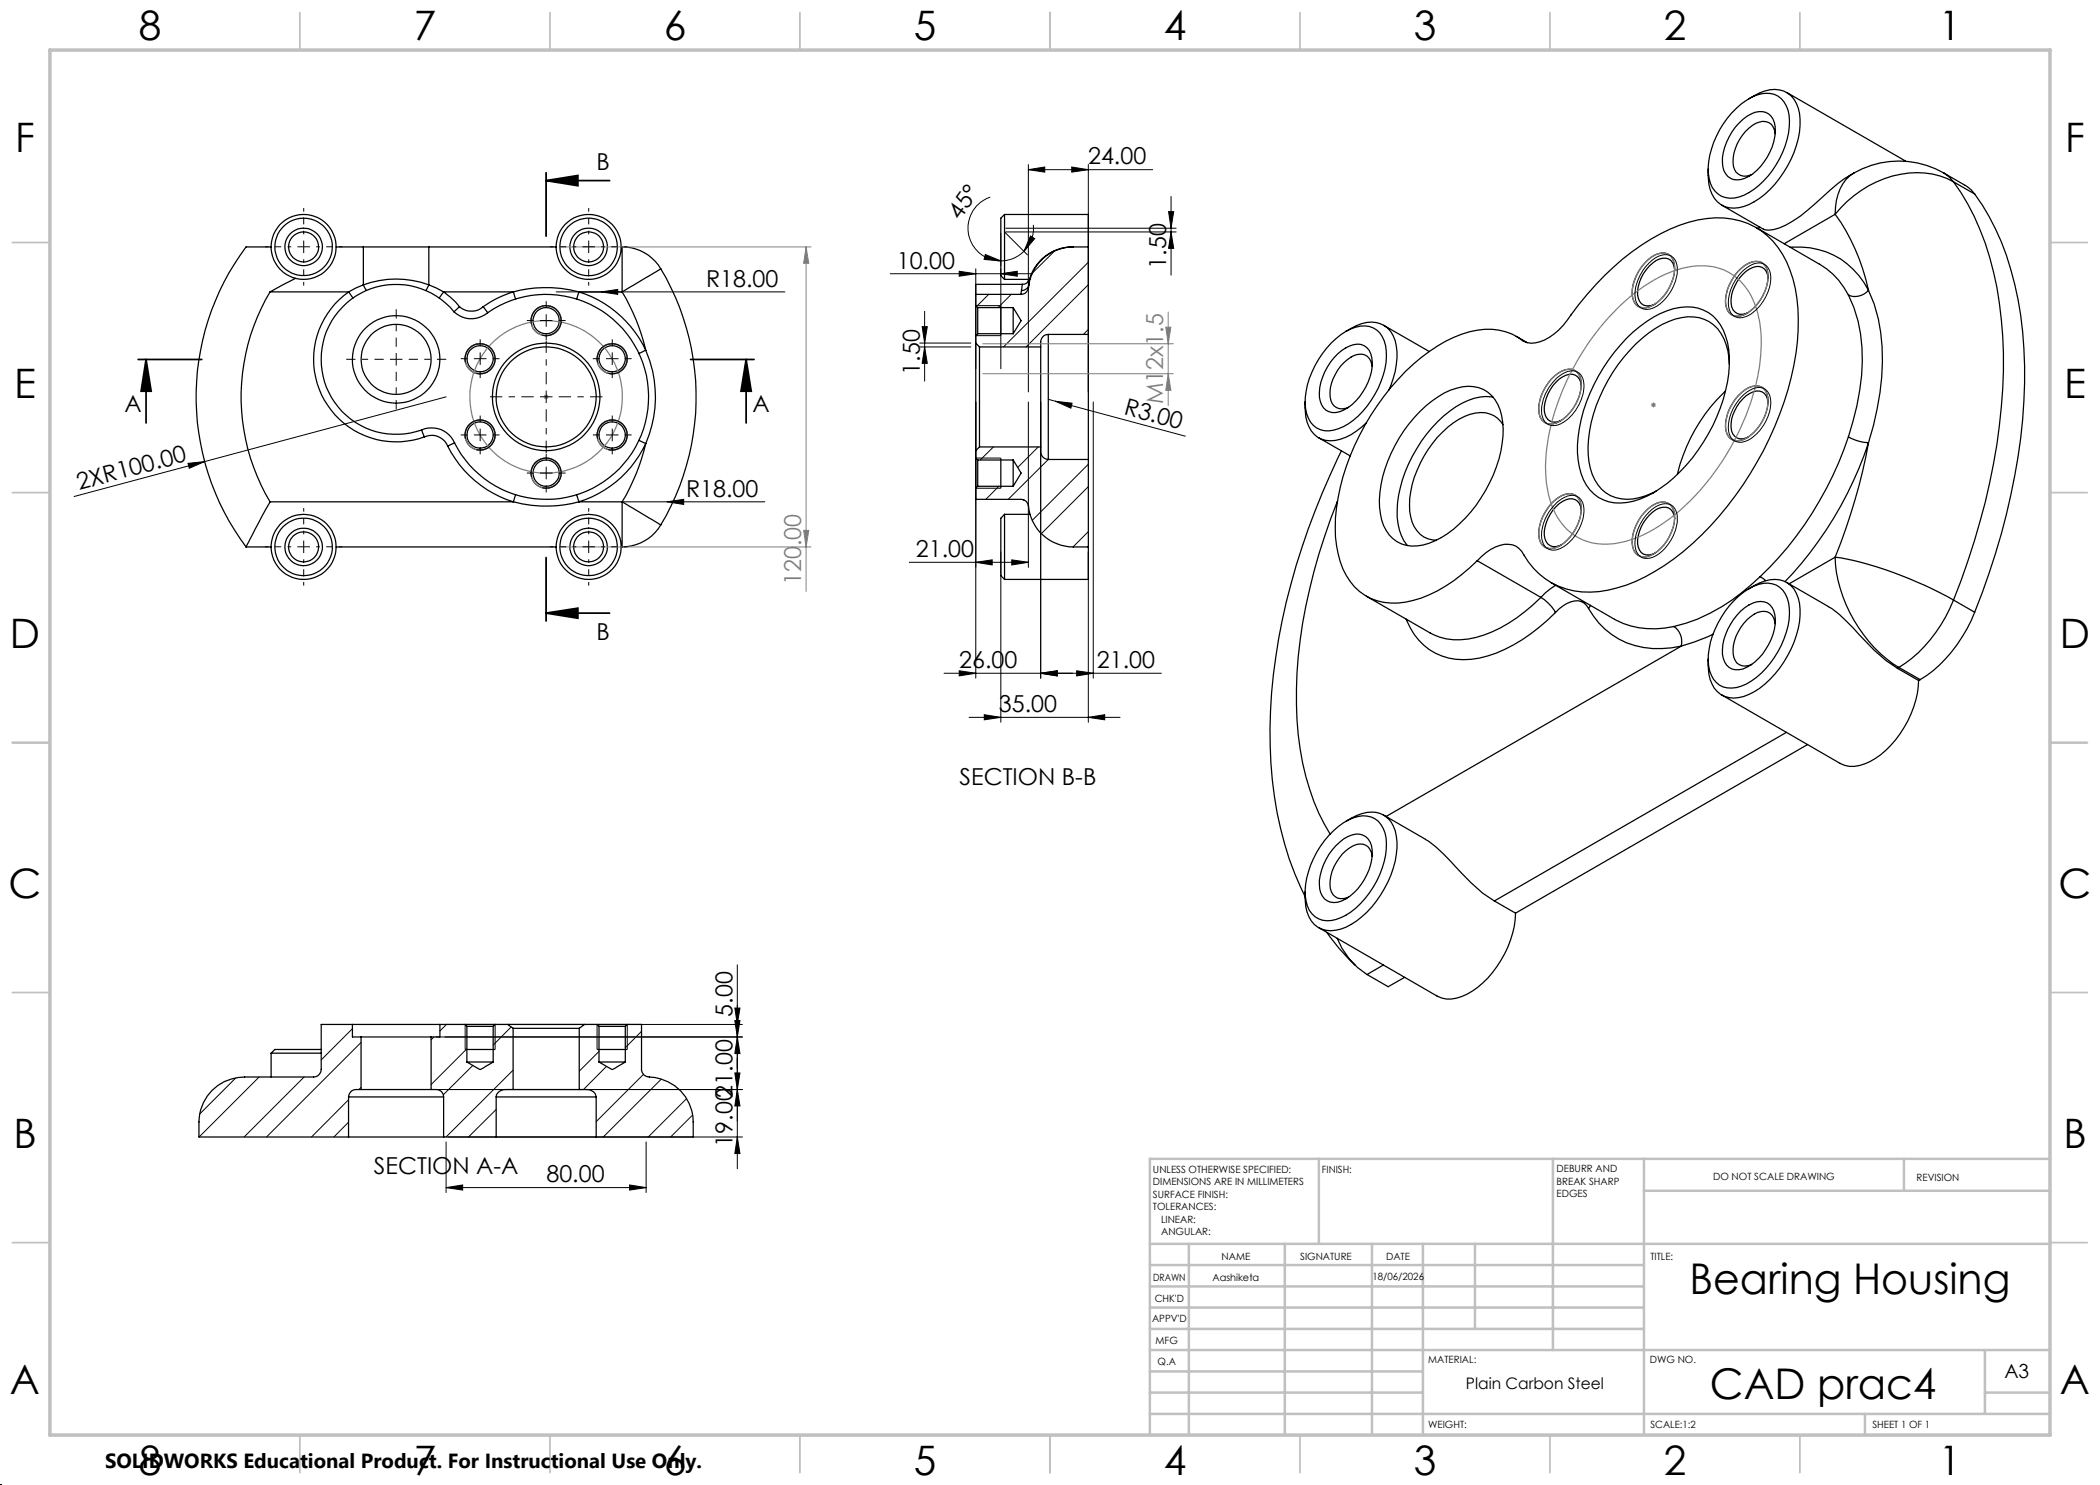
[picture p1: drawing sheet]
<svg xmlns="http://www.w3.org/2000/svg" width="420mm" height="297mm" viewBox="0 0 420 297" stroke-linecap="round" stroke-linejoin="round" font-family="sans-serif">
<g fill="none" stroke="#000" stroke-width=".25">
<path d="M349.8 19.8a8.5 8.5 0 0 1 6.1-1.8 5 5 0 0 1 4 4.7 18.9 18.9 0 0 1-4.9 14.2 12.1 12.1 0 0 1-8.3 4.7 5 5 0 0 1-4.9-4.8l-.2-3M357.3 18.5l23.8 13.7M346.4 22.6a11.2 11.2 0 0 1 6.8-3.9 4.5 4.5 0 0 1 4.6 4.4 17.4 17.4 0 0 1-9 15.9 4.6 4.6 0 0 1-6.7-2.3 13 13 0 0 1 1.2-9.5 18.6 18.6 0 0 1 3.1-4.6zM347.8 24.6a6.1 6.1 0 0 1 4.7-2.3 3 3 0 0 1 2.5 3.1 11.3 11.3 0 0 1-6 10.3 3.1 3.1 0 0 1-3.3-.3 3.1 3.1 0 0 1-1.2-2.9 11.7 11.7 0 0 1 3.3-7.9zM355 26.7a2.44 2.44 0 0 0-1.2-2.2 2.44 2.44 0 0 0-2.6 .2 9.1 9.1 0 0 0-4.5 8.5 2.43 2.43 0 0 0 3.6 1.7M370.8 34.6a18.1 18.1 0 0 1 18 0M370.8 34.6a34 34 0 0 0-7.6 6 20.2 20.2 0 0 1-8.6 5.3l-.9 .1-1-.2M370.8 34.6a9.1 9.1 0 0 0-3.8 8.3M388.8 34.6l4.6 2.7 .8 .7 .7 .8M388.8 34.6l1.2 .9 .7 .9M390.7 36.4a17 17 0 0 0-15.5 0 22.9 22.9 0 0 0-8.2 6.5M390.7 36.4a54.7 54.7 0 0 1 9.6 27.5 110.9 110.9 0 0 1-4.3 40.4 150.3 150.3 0 0 1-5.3 15.7"/>
<path d="M390.7 36.4l4.2 2.4M394.9 38.8a50.9 50.9 0 0 1 8.7 21.1 98.1 98.1 0 0 1-1.4 39.1 145.8 145.8 0 0 1-7.3 23.4M54 58.4a40.9 40.9 0 0 0 0 42M54 58.4h15.7M54.2 49.4h-4.9a49.8 49.8 0 0 0-.1 60M59.1 55.7l-5.1 2.7M67.2 49.4h5.5M69.7 58.4l.9 1.2M69.7 58.4a16.5 16.5 0 0 0-5.1 21.1 16.5 16.5 0 0 0 20.3 7.9M72.7 57a19 19 0 0 1 13.1 0M72.7 57l.6 1.1M72.7 57l-3 1.4"/>
<path d="M72.7 49.4h13.1M72.7 49.4v7.6M85.8 57l-.6 1.1M85.8 57l2.9 1.4M85.8 49.4v7.6M85.8 49.4h25.4M88.7 58.4l-.9 1.2M88.7 58.4l2.1 1.7 1.1 1.2M88.7 58.4h14M102.7 58.4l.4 1.4M102.7 58.4a25.5 25.5 0 0 1 13.1 0M102.7 58.4a20.6 20.6 0 0 0-6.1 2.9"/>
<path d="M115.8 58.4l-.5 1.4M115.8 58.4a22.1 22.1 0 0 1 13.4 11.7M115.8 58.4h8.6M124.2 49.4h.2M124.4 58.4a40.1 40.1 0 0 1 4.8 11.7M124.4 49.4v9M124.4 49.4a9 9 0 0 1 7.8 4.4M132.2 53.8l-7.8 4.6M132.2 53.8a49.9 49.9 0 0 1 0 51.2M195.2 58.9v2.2M195.2 58.9h9M200.9 42.9v13"/>
<path d="M200.9 42.9h16.8v6.5M200.9 42.9l-.7 .7v11.5l.7 .8M200.9 55.9h5M204.3 58.1l-.1 .8M204.5 56.9h-9.3v2M204.5 56.9l-.2 1.2M205.7 55.9v.4M205.8 56.9a1.34 1.34 0 0 1-1.5 1.2M205.9 55.8a1.36 1.36 0 0 1-1.4 1.1M205.9 55.8h.1M205.9 55.8l-.1 1M214.5 49.4a8.9 8.9 0 0 0-8.6 6.4"/>
<path d="M217.7 49.4a14.3 14.3 0 0 0-6.3 .6 9.1 9.1 0 0 0-5.8 7.8l-.6 .9-.8 .2M217.7 49.4v17.5M328.9 52.6a4.9 4.9 0 0 1 4.2-2 2.83 2.83 0 0 1 1.8 3.2 8.9 8.9 0 0 1-4.9 7.5 2.35 2.35 0 0 1-3.5-1.8 8.7 8.7 0 0 1 2.4-6.9zM334.9 54a2.23 2.23 0 0 0-1.2-2.2 2.23 2.23 0 0 0-2.5 .3 7.7 7.7 0 0 0-3.5 7.6 2.1 2.1 0 0 0 3.3 1.2M344.3 41l8.4 4.9M347.6 54.3a5 5 0 0 1 4.2-2 2.76 2.76 0 0 1 1.8 3.2 9.3 9.3 0 0 1-4.9 7.5 2.37 2.37 0 0 1-3.5-1.8 8.7 8.7 0 0 1 2.4-6.9zM351.2 45.5l12.7 7.3a14.5 14.5 0 0 1 5.8 6.2M352 45.4l-.5 .3M353.6 55.6a2.23 2.23 0 0 0-1.2-2.1 2.23 2.23 0 0 0-2.5 .3 7.8 7.8 0 0 0-3.6 7.5 2.13 2.13 0 0 0 3.3 1.2M358 49.5a15.6 15.6 0 0 1 15.7 8.6M367 42.9a40.4 40.4 0 0 1 6.7 15.2M367 42.9l-10.2 5.9"/>
<path d="M369.7 59a30.8 30.8 0 0 1 2.2 19.1l-.5 3.1-1.7 6.2M373.7 58.1a35.6 35.6 0 0 1 2.3 20.5l-1.3 6.5-1 3.4M373.7 58.1a3.4 3.4 0 0 1-4 .9M90.8 62.4a5 5 0 0 0 6.7 .1M90.8 62.4a15 15 0 0 0-26.1 5.5 15 15 0 0 0 19.6 18.1M91.9 61.3l-1.1 1.1M91.9 61.3a3.6 3.6 0 0 0 4.7 0M96.6 61.3l.9 1.2M97.5 62.5a20.5 20.5 0 0 1 29.1 6 20.5 20.5 0 0 1-7.3 28.7 20.5 20.5 0 0 1-28.4-8.6M129.2 70.1l-1.4 .6M129.2 70.1a23.4 23.4 0 0 1 0 18.6M195.2 68.6v21.5"/>
<path d="M195.2 61.1v6M195.2 67.1v1.5M195.2 68.6l.7 .8M195.2 61.1l.3 .4M195.5 61.5v5.2M195.5 66.7l-.3 .4M195.5 66.7h7.1M195.5 61.5h7.1M195.9 69.4v20M195.9 69.4h12.2M202.6 61.5v5.2M202.6 61.5l1.6 2.6-1.6 2.6"/>
<path d="M208.1 69.4v20M209.7 66.9a1.51 1.51 0 0 0-1.6 1.5v1M209.7 66.9v25M209.7 66.9h8M217.7 66.9v25M266.2 68.6a9.9 9.9 0 0 1 6.8-3.4 4.3 4.3 0 0 1 4.1 3.9 16.2 16.2 0 0 1-3.7 12.1 11.5 11.5 0 0 1-7.7 5 4.5 4.5 0 0 1-4.6-4.4 16.9 16.9 0 0 1 5.1-13.2zM267.5 70.8a5.7 5.7 0 0 1 4.7-1.9 3.3 3.3 0 0 1 2.3 3.5 11.5 11.5 0 0 1-5.8 9.6 3.1 3.1 0 0 1-3.2 .2 3.1 3.1 0 0 1-1.6-2.8 11.7 11.7 0 0 1 3.6-8.6zM269.2 66.3a8.5 8.5 0 0 1 6.1-1.8 5 5 0 0 1 4 4.7 15.9 15.9 0 0 1-1.5 8.8M274.4 73.3a2.41 2.41 0 0 0-3.5-2.3 8.9 8.9 0 0 0-4.9 8.3 2.43 2.43 0 0 0 3.7 2.2M276.7 65l9.2 5.3M281.1 74.3a30.1 30.1 0 0 1 12.8-7.9 11.9 11.9 0 0 1 10.8 1.8 5.3 5.3 0 0 0 5.1-.7 13.7 13.7 0 0 0 4.4-4.5 52.6 52.6 0 0 1 19.8-17.2 20.1 20.1 0 0 1 15.5-1.1 15.3 15.3 0 0 1 8.5 9.3 34.9 34.9 0 0 1 .8 19.1 66.9 66.9 0 0 1-24 38.7 31.5 31.5 0 0 1-15 6.5 14.8 14.8 0 0 1-15.5-8 3.7 3.7 0 0 0-4.3-1.2 9.6 9.6 0 0 0-4.5 3 29.5 29.5 0 0 1-12.9 8 11.1 11.1 0 0 1-13.4-5 22.1 22.1 0 0 1-1.9-13.5 49.1 49.1 0 0 1 13.8-27.3zM298.6 79.4a11.2 11.2 0 0 0-8.7 2.8 27.6 27.6 0 0 0-10.5 19.9 10.6 10.6 0 0 0 2 7"/>
<path d="M303.2 67.3l2.3 1.2M310.2 75.8a5 5 0 0 1 4.2-1.9 2.83 2.83 0 0 1 1.9 3.2 9.3 9.3 0 0 1-5 7.5 2.48 2.48 0 0 1-3.5-2.6 9 9 0 0 1 2.4-6.2zM316.3 77.2a2.23 2.23 0 0 0-1.3-2.2 2.23 2.23 0 0 0-2.4 .3 7.7 7.7 0 0 0-3.6 7.6 2.08 2.08 0 0 0 3.3 1.2M325.3 67.6a19.9 19.9 0 0 1 10.7-6.1 7.8 7.8 0 0 1 9.1 5.7 21.2 21.2 0 0 1-.4 12.6 34.2 34.2 0 0 1-14 18.8 12.5 12.5 0 0 1-9 1.8 8.4 8.4 0 0 1-5.8-7 24.9 24.9 0 0 1 2.1-14.8 36.9 36.9 0 0 1 7.3-11zM345.1 78.2a33.5 33.5 0 0 0-9.6 16.7M345.9 72.8a9.8 9.8 0 0 0-4.1-8.5 8.8 8.8 0 0 0-8.1 0 27.5 27.5 0 0 0-13 13.4 25.8 25.8 0 0 0-2.9 14.6 8.2 8.2 0 0 0 5.3 7.2 10.3 10.3 0 0 0 8.1-1.3M347.6 79.2a4.7 4.7 0 0 1 4.2-2 2.76 2.76 0 0 1 1.8 3.2 9.3 9.3 0 0 1-4.9 7.5 2.37 2.37 0 0 1-3.5-1.8 8.7 8.7 0 0 1 2.4-6.9zM84.3 86a4.9 4.9 0 0 1 6.6 2.6M84.3 86l.6 1.4M84.9 87.4a3.5 3.5 0 0 1 4.6 1.8M89.5 89.2a22 22 0 0 0 13.2 11.2M90.9 88.6l-1.4 .6"/>
<path d="M103.1 99l-.4 1.4M115.3 99l.5 1.4M127.8 88.1l1.4 .6M129.2 88.7a21.9 21.9 0 0 1-13.4 11.7M129.2 88.7a40.4 40.4 0 0 1-4.8 11.7M195.2 97.6v2.3h9a1.51 1.51 0 0 1 1.5 1.3 9 9 0 0 0 9 8.2h3M195.2 91.6v6M195.2 91.6l.3 .4M195.2 90.1v1.5M195.5 92v5.3M195.5 92h7.1M195.5 97.3l-.3 .3"/>
<path d="M195.5 97.3h7.1M195.9 89.4l-.7 .7M195.9 89.4h12.2M202.6 92v5.3M202.6 92l1.6 2.6-1.6 2.7M204.6 99.9l.2 .1M208.1 89.4a2.13 2.13 0 0 0 .7 2.2l.9 .3M209.7 91.9h8M217.7 91.9v17.5M261 80.4v1.2a6.3 6.3 0 0 0 3.3 6.2 7.4 7.4 0 0 0 7-1.6l2-1.6M263.7 87.6l6.4 3.6M268.3 90.2a134.6 134.6 0 0 0-14.2 51.9 78.2 78.2 0 0 0 4.8 32.6l2.1 4.6"/>
<path d="M284 82.3a17.1 17.1 0 0 1 8.5-4.9 6.6 6.6 0 0 1 7.8 5.7 21.2 21.2 0 0 1-2.4 13.5 24.8 24.8 0 0 1-10.9 11.6 7.5 7.5 0 0 1-8.4-.5 8.7 8.7 0 0 1-2.7-6.3 26.8 26.8 0 0 1 8.1-19.1zM300.6 84.9a5.4 5.4 0 0 0-6.6-2 17.7 17.7 0 0 0-9.2 8.3 18.1 18.1 0 0 0-2.6 12.2 5.2 5.2 0 0 0 5.1 4.7M353.6 80.5a2.23 2.23 0 0 0-1.2-2.1 2.23 2.23 0 0 0-2.5 .3 7.8 7.8 0 0 0-3.6 7.5 2.13 2.13 0 0 0 3.3 1.2M369.7 87.4a68.8 68.8 0 0 1-17.7 27.9M369.7 87.4a9.1 9.1 0 0 0 4 1.1M373.7 88.5a118.3 118.3 0 0 1-6.7 22.9M373.7 88.5a73.6 73.6 0 0 1-16.7 27.8M49.2 109.4h5M54 100.4l-4.8 9M54 100.4h48.7M67.2 109.4h44M102.7 100.4a25.5 25.5 0 0 0 13.1 0"/>
<path d="M115.8 100.4h8.6M124.2 109.4h.2M124.4 100.4l7.8 4.6M124.4 100.4v9M132.2 105a9.1 9.1 0 0 1-7.8 4.4M200.9 102.9v13M200.9 102.9l-.7 .7v11.5l.7 .8M200.9 102.9h5.1M205.7 101.1h.1M217.7 109.4v6.5h-16.8M267.5 100.3a109.7 109.7 0 0 0-8.2 37.5 54 54 0 0 0 5.6 27.1l1.1 1.9M273.3 119.2l12.7 7.4a12.7 12.7 0 0 0 10.8 .4 30.6 30.6 0 0 0 11.4-7.5"/>
<path d="M295.5 112.1l12.7 7.4M308.2 119.5a7.4 7.4 0 0 1 2.9 3M310.2 116.5l12.7 7.4a16.5 16.5 0 0 0 11.9 1.4M310.2 100.7a5 5 0 0 1 4.2-1.9 2.83 2.83 0 0 1 1.9 3.2 9.3 9.3 0 0 1-5 7.5 2.48 2.48 0 0 1-3.5-2.6 9 9 0 0 1 2.4-6.2zM311.1 117.1a11.3 11.3 0 0 0-2.9 2.4M316.3 102.1a2.23 2.23 0 0 0-1.3-2.2 2.23 2.23 0 0 0-2.4 .4 7.7 7.7 0 0 0-3.6 7.5 2.08 2.08 0 0 0 3.3 1.2M329.6 101.8a3.7 3.7 0 0 1 4-1.2 3.5 3.5 0 0 1 1.3 3.9 8.5 8.5 0 0 1-5.7 6.9 2.3 2.3 0 0 1-2.7-2.1 8.8 8.8 0 0 1 3.1-7.5zM334.9 103.8a2.23 2.23 0 0 0-1.2-2.2 2.23 2.23 0 0 0-2.5 .3 7.7 7.7 0 0 0-3.5 7.6 2.08 2.08 0 0 0 3.3 1.1M349.8 117.8a8.1 8.1 0 0 1 6.9-1.6 5.3 5.3 0 0 1 3.2 4.5 18.9 18.9 0 0 1-4.9 14.1 12 12 0 0 1-8.3 4.8 5.1 5.1 0 0 1-4.9-4.8l-.2-3M352 115.3a37 37 0 0 1-17.2 10M352 115.3l1.1 .8M357.3 116.5l8.4 4.8"/>
<path d="M367 111.4a73.3 73.3 0 0 1 23.7 8.6M367 111.4a28.2 28.2 0 0 0 12.8 22.1M367 111.4l-9.2 5.4M311.1 122.5a32 32 0 0 1-15.2 9.1 12.1 12.1 0 0 1-14.7-7.8M317.7 121.7a15.7 15.7 0 0 0 16.6 7.9l2-.4M317.7 121.7a2.66 2.66 0 0 0-3.5-1.3 7.6 7.6 0 0 0-3.1 2.1M318.1 121.1l-.4 .6M334.8 125.3a3.7 3.7 0 0 1 1.5 3.9M336.3 129.2l-59.1 34.1M342.7 126.8l-3.9 1.6-2.5 .8M346.9 120.1a10.1 10.1 0 0 1 6.7-3.5 4.4 4.4 0 0 1 4.1 3.9 16.1 16.1 0 0 1-3.7 12.1 11.5 11.5 0 0 1-7.6 5 4.5 4.5 0 0 1-4.7-4.4 16.8 16.8 0 0 1 5.2-13.1zM348.2 122.2a5.2 5.2 0 0 1 5.2-1.6 4.1 4.1 0 0 1 1.6 4.2 11.5 11.5 0 0 1-6.4 9 3 3 0 0 1-4.1-2.9 11.7 11.7 0 0 1 3.7-8.7z"/>
<path d="M355 124.7a2.41 2.41 0 0 0-3.5-2.2 9 9 0 0 0-4.9 8.3 2.43 2.43 0 0 0 3.7 2.1M365.7 121.4a22.4 22.4 0 0 1 6.1 5.5 37 37 0 0 0 7.7 6.8M379.5 133.7l4.2 2.4M379.8 133.5l-.3 .2M379.8 133.5l4.2 2.4M383.7 136.1a20.2 20.2 0 0 1-9.7 16.2 6.2 6.2 0 0 1-6 .4l-23.7-13.7M384 135.9l-.3 .2M390.7 120a27.8 27.8 0 0 1-10.9 13.5M390.7 120l4.2 2.4M394.9 122.4a27.5 27.5 0 0 1-10.9 13.5M357.3 146.5l-58.4 33.7M361.5 148.9l-58.4 33.7"/>
<path d="M265.7 167.1a11 11 0 0 1 6.9-3.9 4.3 4.3 0 0 1 4.4 3.4 15.8 15.8 0 0 1-4 13.1 10.4 10.4 0 0 1-7.7 4.4 4.3 4.3 0 0 1-4.1-3.8 15.1 15.1 0 0 1 2.9-11zM267.2 169.1a6.1 6.1 0 0 1 4.7-2.3 3.1 3.1 0 0 1 2.5 3.1 11.3 11.3 0 0 1-6 10.3 3.1 3.1 0 0 1-3.3-.2 3.1 3.1 0 0 1-1.2-3.1 11.7 11.7 0 0 1 3.3-7.8zM269.2 164.3a8.1 8.1 0 0 1 6.9-1.6 5.2 5.2 0 0 1 3.2 4.5 17 17 0 0 1-3.2 11.8 16.2 16.2 0 0 1-8 6.8 5 5 0 0 1-6.7-3.4l-.2-1-.2-3M274.4 171.3a2.44 2.44 0 0 0-1.3-2.3 2.44 2.44 0 0 0-2.5 .2 9.1 9.1 0 0 0-4.5 8.5 2.39 2.39 0 0 0 3.6 1.7M276.7 163l8.4 4.8M285.1 167.9a35.5 35.5 0 0 1 7.1 6.6l4.3 4.1 2.4 1.6M265.4 186.5a41.5 41.5 0 0 0 5.6 6.5M267.4 187.7a15 15 0 0 0 6 7.2M273.4 194.9l4.2 2.4 3.3-1.8M276.7 193l-3.3 1.9M298.9 180.2l4.2 2.4M303.1 182.6a20.2 20.2 0 0 1-9.7 16.3 6.2 6.2 0 0 1-6 .3l-23.7-13.7"/>
<path d="M54.2 210.6h10M54.2 210.6v4.8M64.2 209.9h-9.2l-.8 .7M69.7 219.4h19M69.7 219.4v8M70.5 204.9h-6.3v9a1.57 1.57 0 0 1-1.5 1.5h-13.8a9 9 0 0 0-9.1 9v3h29.9M70.5 204.9h17.5M70.5 204.9v2.5h1.7M72.2 217.9a1.97 1.97 0 0 0-2.2 .7l-.3 .8M72.2 207.4h14M72.2 217.9h14M72.2 207.4v10.5"/>
<path d="M86.2 217.9a1.99 1.99 0 0 1 2.3 .7l.2 .8M86.2 207.4v10.5M88 204.9v2.5h-1.8M88 204.9h5M88.7 219.4v8M93 204.9h6M93 204.9l.4 .4M93.4 212.4h5.2M93.4 212.4l2.6 1.5 2.6-1.5M93.4 205.3h5.2M93.4 205.3v7.1M98.6 205.3v7.1"/>
<path d="M99 204.9l-.4 .4M99 204.9h2.5M99.2 219.4h20M99.2 219.4v8M101.5 204.9h15.4M101.5 204.9l1.1 .8M102.6 205.7h13.3M102.6 217.9h13.3M102.6 217.9h-1.4a1.75 1.75 0 0 0-2 1.5M102.6 205.7v12.2M115.9 217.9h1.5a1.72 1.72 0 0 1 1.8 1.5M115.9 205.7v12.2"/>
<path d="M116.9 204.9l-1 .8M116.9 204.9h2.5M119.2 219.4v8M119.4 204.9h6M119.4 204.9l.4 .4M119.8 212.4h5.3M119.8 212.4l2.6 1.5 2.7-1.5M119.8 205.3h5.3M119.8 205.3v7.1M125.1 205.3v7.1M125.4 204.9h2.9v9a1.58 1.58 0 0 0 1.6 1.5 9 9 0 0 1 8.7 9v3h-19.4M125.4 204.9l-.3 .4"/>
<path d="M69.7 227.4h19M88.7 227.4h10.5M99.2 227.4h20"/>
<circle cx="60.7" cy="49.4" r="3.7"/>
<circle cx="60.7" cy="49.4" r="5.7"/>
<circle cx="60.7" cy="49.4" r="3"/>
<circle cx="60.7" cy="49.4" r="6.5"/>
<circle cx="117.7" cy="49.4" r="3.7"/>
<circle cx="117.7" cy="49.4" r="3"/>
<circle cx="117.7" cy="49.4" r="5.8"/>
<circle cx="117.7" cy="49.4" r="6.5"/>
<circle cx="79.2" cy="71.9" r="7"/>
<circle cx="79.2" cy="71.9" r="8.8"/>
<circle cx="96" cy="71.7" r="2.62"/>
<circle cx="96" cy="71.7" r="3"/>
<circle cx="109.2" cy="64.1" r="3"/>
<circle cx="109.2" cy="79.4" r="10"/>
<circle cx="109.2" cy="79.4" r="10.7"/>
<circle cx="109.2" cy="64.1" r="2.62"/>
<circle cx="122.4" cy="71.7" r="2.62"/>
<circle cx="122.4" cy="71.7" r="3"/>
<circle cx="96" cy="87" r="2.63"/>
<circle cx="96" cy="87" r="3"/>
<circle cx="109.2" cy="94.6" r="3"/>
<circle cx="109.2" cy="94.6" r="2.63"/>
<circle cx="122.4" cy="87" r="2.63"/>
<circle cx="122.4" cy="87" r="3"/>
<circle cx="60.7" cy="109.4" r="5.8"/>
<circle cx="60.7" cy="109.4" r="3"/>
<circle cx="60.7" cy="109.4" r="3.8"/>
<circle cx="60.7" cy="109.4" r="6.5"/>
<circle cx="117.7" cy="109.4" r="2.99"/>
<circle cx="117.7" cy="109.4" r="5.7"/>
<circle cx="117.7" cy="109.4" r="6.5"/>
<circle cx="117.7" cy="109.4" r="3.7"/>
</g>
<g fill="none" stroke="#000" stroke-width=".2">
<path d="M111.2 58.4h45.8M120.2 58.4l3.3-.5v1zM197.7 58.9l-2.4 2.4M202.2 58.9l-2.6 2.6M210.9 50.2l-4.5 4.4M217.7 52.5l-17 16.9M217.7 56.9l-12.5 12.5M89.2 79.4l-74.4 19.9M217.7 65.9l-1 1M37.6 92.7l3.3-.4-3 1.4zM198.7 89.4l-2.7 2.6M199.8 97.3l-2.6 2.6"/>
<path d="M207.6 89.4l-4 4.1M209.7 91.9l-8.1 8M217.7 92.8l-11.3 11.3M217.7 97.3l-9.4 9.4M124.4 100.4h28.6M133.4 100.4l3.3-.5v1zM217.7 106.3l-3.1 3.1M47.1 215.6l-7.1 7.1M51.8 215.4l-12 12M60.8 215.4l-12 12M69.7 220l-7.4 7.4M70.5 205.7l-6.3 6.3"/>
<path d="M72.2 217.4l-.4 .5M72.2 208.5l-18.9 18.9M86.8 207.4l-.6 .6M89.3 204.9l-1.3 1.3M93.4 209.8l-7.2 7.1M94.5 213.1l-5.8 5.9M102.2 205.4l-3.6 3.6M102.6 214l-13.4 13.4M119.8 210.3l-3.9 3.9M121.3 213.3l-4.6 4.6M128.3 206.3l-3.2 3.2M128.7 214.9l-9.5 9.4"/>
<path d="M132.3 215.8l-11.7 11.6M137.3 219.7l-7.7 7.7M69.7 224.4l-2.9 3M99.2 221.9l-5.5 5.5M138.5 223.1l-4.4 4.3"/>
</g>
<g fill="none" stroke="#c0c0c0" stroke-width=".35">
<path d="M60 2.5v7.5M110 2.5v7.5M160 2.5v7.5M210 2.5v7.5M260 2.5v7.5M310 2.5v7.5M360 2.5v7.5M2.5 48.5h7.5M410 48.5h7.5M2.5 98.5h7.5M410 98.5h7.5M2.5 148.5h7.5"/>
<path d="M410 148.5h7.5M2.5 198.5h7.5M410 198.5h7.5M2.5 248.5h7.5M410 248.5h7.5M60 287v7.5M110 287v7.5M160 287v7.5M210 287v7.5M260 287v7.5M310 287v7.5M360 287v7.5"/>
</g>
<g fill="none" stroke="#c0c0c0" stroke-width=".5">
<path d="M263.8 231.8v17M310.6 231.8v38.2M328.8 231.8v55.2M328.8 238.2h81.2M380.8 231.8v6.4M410 231.8h-180v55.2M230 248.8h180M230 257.3h98.8M230 253h98.8M237.8 248.8v38.2M257 248.8v38.2M274.4 248.8v38.2"/>
<path d="M284.6 248.8v38.2M295 248.8v17M230 265.8h98.8M230 261.5h98.8M230 278.5h54.6M230 274.3h54.6M230 270h180M397 278.5h13M397 270v12.8M230 282.8h180M373 282.8v4.2"/>
</g>
<path d="M10 10h400v277h-400z" fill="none" stroke="#c0c0c0" stroke-width=".7"/>
<path d="M120.2 58.4l3.3-.5v1zM37.6 92.7l3.3-.4-3 1.4zM133.4 100.4l3.3-.5v1z" fill="#000"/>
<path d="M112.2 49.4h50M161.2 49.4l.5 3.3h-1zM161.2 49.4v68.9M112.2 109.4h50" fill="none" stroke="#808080" stroke-width=".2"/>
<path d="M161.2 49.4l.5 3.3h-1z" fill="#808080"/>
<path d="M160.7 106.1h1l-.5 3.3z" fill="none" stroke="#808080" stroke-width=".2"/>
<path d="M160.7 106.1h1l-.5 3.3z" fill="#808080"/>
<path d="M109.2 36.1l6.4-1v2zM109.2 36.1h12.7M109.2 34.5v12.7M27.6 71.9h12.8M29.2 71.9l1 6.3h-2zM29.2 71.9v12.7M138.1 71.9h12.7M149.2 71.9l1 6.3h-2zM149.2 71.9v12.7M109.2 111.5v12.7M109.2 122.6l6.4-1v2zM109.2 122.6h12.7" fill="none" stroke="#000" stroke-width=".35"/>
<g fill="#000">
<path d="M109.2 36.1l6.4-1v2zM205.7 33.9l3.3-.5v1zM214.3 33.4l3.4 .5-3.4 .5zM197.1 50.9l3.1 1.3-3.4-.3zM206.1 47.2l.8 .5-2.1 2.6zM233.7 42.3h1l-.5 3.3zM234.2 46.4l.5 3.3h-1zM29.2 71.9l1 6.3h-2zM149.2 71.9l1 6.3h-2zM195.2 112.5l3.2-.5v1zM202.4 112l3.3 .5-3.3 .5zM109.2 122.6l6.4-1v2z"/>
<path d="M191.8 134.2l3.4 .5-3.4 .5zM208.1 134.7l3.4-.5v1zM196.8 142.9l3.4 .6-3.4 .5zM217.7 143.5l3.2-.6v1.1zM147 201.6h1l-.5 3.3zM147.5 207.4l.5 3.3h-1zM147 204.1h1l-.5 3.3zM147.5 217.9l.5 3.3h-1zM147 214.6h1l-.5 3.3zM89.2 237.5l3.3-.5v1zM125.9 237l3.3 .5-3.3 .5zM147.5 227.4l.5 3.3h-1z"/>
</g>
<path d="M108.7 79.4h1M108.9 79l.7 .7M109.2 78.9v1M109.6 79l-.7 .7M196.5 74.8h38.2M196.5 68.8h38.2M233.6 74.8l.6 3.3h-1zM233.6 62.4v18.7M330.2 81h1M330.3 80.6l.7 .7M330.7 80.5v1M331 80.6l-.7 .7" fill="none" stroke="#808080" stroke-width=".2"/>
<g fill="none" stroke="#808080" stroke-width=".25">
<path d="M329.2 52.3a4.1 4.1 0 0 1 4.4-1.5 3.5 3.5 0 0 1 1.2 4 8.8 8.8 0 0 1-5.3 6.7 2.4 2.4 0 0 1-3-2.7 9.3 9.3 0 0 1 2.7-6.5zM347.9 54a4.2 4.2 0 0 1 4.3-1.5 3.5 3.5 0 0 1 1.3 4 9.1 9.1 0 0 1-4.8 6.5 2.46 2.46 0 0 1-3.6-2.5 9.3 9.3 0 0 1 2.8-6.5zM310.3 75.8a4.5 4.5 0 0 1 4.4-1.8 3.1 3.1 0 0 1 1.5 3.4 9 9 0 0 1-5.2 7.3 2.51 2.51 0 0 1-3.2-2.9 9.2 9.2 0 0 1 2.5-6zM323.8 61.3a27.2 27.2 0 0 1 15-8.1 11.2 11.2 0 0 1 12.5 8.6 29.2 29.2 0 0 1-.4 16.3 49.4 49.4 0 0 1-17.8 26.2 20.6 20.6 0 0 1-13 4.5 11.2 11.2 0 0 1-10-8.6 30.7 30.7 0 0 1 .8-17.7 51.7 51.7 0 0 1 12.9-21.2zM347.9 78.9a4.2 4.2 0 0 1 4.3-1.5 3.5 3.5 0 0 1 1.3 4 8.9 8.9 0 0 1-5.1 6.6 2.42 2.42 0 0 1-3.3-2.6 9.3 9.3 0 0 1 2.8-6.5zM310.3 100.7a4.5 4.5 0 0 1 4.4-1.8 3.1 3.1 0 0 1 1.5 3.4 9 9 0 0 1-5.2 7.3 2.51 2.51 0 0 1-3.2-2.9 9.2 9.2 0 0 1 2.5-6zM329.4 101.9a4 4 0 0 1 4.2-1.3 3.5 3.5 0 0 1 1.2 4 8.8 8.8 0 0 1-5.3 6.7 2.4 2.4 0 0 1-3-2.6 9.5 9.5 0 0 1 2.9-6.8z"/>
<circle cx="96" cy="71.7" r="3"/>
<circle cx="109.2" cy="64.1" r="3"/>
<circle cx="109.2" cy="79.4" r="15.3"/>
<circle cx="122.4" cy="71.8" r="3"/>
<circle cx="96" cy="87" r="3"/>
<circle cx="109.2" cy="94.6" r="3"/>
<circle cx="122.4" cy="87" r="2.99"/>
</g>
<g fill="none" stroke="#000" stroke-width=".2">
<path d="M198 39.4a6.5 6.5 0 0 0-4.3 7.3 6.5 6.5 0 0 0 6.5 5.5M205.7 33.9l3.3-.5v1zM205.7 32.9v45.5M205.7 33.9h24.8M214.3 33.4l3.4 .5-3.4 .5zM217.7 32.9v45.5M234.2 39.3v15.7M197.1 50.9l3.1 1.3-3.4-.3zM200.2 46.6v6.6M200.9 46.4l4.6 4.6M201.2 45.6h34M201.2 46.4h34"/>
<path d="M204.8 50.3a6.5 6.5 0 0 1-4.6 1.9M206.1 47.2l.8 .5-2.1 2.6zM206.7 45a6.6 6.6 0 0 1-1.9 5.3M233.7 42.3h1l-.5 3.3zM234.2 46.4l.5 3.3h-1zM329.8 52.6a3.9 3.9 0 0 1 4.5-1.3 4 4 0 0 1 .9 4.5 8.6 8.6 0 0 1-5.2 6 2.44 2.44 0 0 1-3-2.7 9.6 9.6 0 0 1 2.8-6.5zM348.2 54.5a4.5 4.5 0 0 1 4.4-1.8 3.2 3.2 0 0 1 1.5 3.8 8.8 8.8 0 0 1-5.2 6.9 2.37 2.37 0 0 1-3.2-2.3 9 9 0 0 1 2.5-6.6zM93.1 72.5a2.99 2.99 0 0 1 2.7-3.7 2.99 2.99 0 0 1 3.2 3.2 2.99 2.99 0 0 1-3.8 2.6M106.3 64.9a2.99 2.99 0 0 1 2.7-3.8 2.99 2.99 0 0 1 3.2 3.3 2.99 2.99 0 0 1-3.8 2.6M119.5 72.5a3 3 0 0 1 2.7-3.8 3 3 0 0 1 3.2 3.3 3 3 0 0 1-3.8 2.6M311.3 75.6a4.2 4.2 0 0 1 4-1.3 3.2 3.2 0 0 1 1.4 3.8 8.8 8.8 0 0 1-5.4 7 2.43 2.43 0 0 1-3-2.7 9.2 9.2 0 0 1 3-6.8zM348.2 79.4a4.5 4.5 0 0 1 4.4-1.8 3.2 3.2 0 0 1 1.5 3.8 8.8 8.8 0 0 1-5.2 6.9 2.37 2.37 0 0 1-3.2-2.3 9 9 0 0 1 2.5-6.6z"/>
<path d="M93.1 87.8a2.99 2.99 0 0 1 2.7-3.8 2.99 2.99 0 0 1 3.2 3.3 2.99 2.99 0 0 1-3.8 2.6M106.3 95.4a3 3 0 0 1 2.7-3.8 3 3 0 0 1 3.2 3.3 3 3 0 0 1-3.8 2.6M119.5 87.8a3 3 0 0 1 2.7-3.8 3 3 0 0 1 3.2 3.2 3 3 0 0 1-3.8 2.7M195.2 80.4v55.2M205.7 80.4v33.1M208.1 80.4v55.2M181.9 112.5h23.8M195.2 112.5l3.2-.5v1zM200.2 110.4v34.1M202.4 112l3.3 .5-3.3 .5zM217.7 110.4v34.1M311.3 100.5a4.2 4.2 0 0 1 4-1.3 3.2 3.2 0 0 1 1.4 3.8 8.8 8.8 0 0 1-5.4 7 2.43 2.43 0 0 1-3-2.7 9.2 9.2 0 0 1 3-6.8z"/>
<path d="M329.8 102.4a3.9 3.9 0 0 1 4.5-1.3 4 4 0 0 1 .9 4.5 8.6 8.6 0 0 1-5.2 6 2.44 2.44 0 0 1-3-2.7 9.6 9.6 0 0 1 2.8-6.5zM188.8 134.7h25.7M191.8 134.2l3.4 .5-3.4 .5zM208.1 134.7l3.4-.5v1zM193.8 143.5h30.2M196.8 142.9l3.4 .6-3.4 .5zM217.7 143.5l3.2-.6v1.1zM147.5 193v40.7M87.2 207.4h61.3M87.2 217.9h61.3M89 204.9h59.5M93 204.9v5"/>
<path d="M99 204.9v5M119.4 204.9v5M125.4 204.9v5M147 201.6h1l-.5 3.3zM147 204.1h1l-.5 3.3zM147 214.6h1l-.5 3.3zM147.5 207.4l.5 3.3h-1zM147.5 217.9l.5 3.3h-1zM89.2 237.5l3.3-.5v1zM89.2 228.4v10.1M89.2 237.5h40M89.7 227.4h58.8"/>
<path d="M125.9 237l3.3 .5-3.3 .5zM129.2 228.4v10.1M147.5 227.4l.5 3.3h-1z"/>
</g>
<g fill="none" stroke="#000" stroke-width=".2" stroke-dasharray="15.2 1.3 1.3 1.3" stroke-linecap="butt">
<path d="M60.7 49.4v-1.3M60.7 49.4h-1.2M60.7 49.4v1.2M60.7 49.4h1.3M117.7 49.4v-1.3M117.7 49.4h-1.2M117.7 49.4v1.2M117.7 49.4h1.3M79.2 71.9v-1.3M79.2 71.9h-1.2M79.2 71.9v1.2M79.2 71.9h1.3"/>
<path d="M93.5 71.7h-1.3M96 71.7v-1.2M96 71.7h-1.2M96 71.7v1.3M96 71.7h1.3M96 69.2v-1.3M96 74.2v1.4M98.5 71.7h1.4M106.7 64.1h-1.3M109.2 79.4v-1.3M109.2 79.4h-1.2M109.2 79.4v1.2"/>
<path d="M109.2 79.4h1.3M109.2 64.1v-1.2M109.2 64.1h-1.2M109.2 64.1v1.3M109.2 64.1h1.3M109.2 61.6v-1.4M109.2 66.6v1.4M111.7 64.1h1.4M119.9 71.7h-1.3M122.4 71.7v-1.2M122.4 71.7h-1.2M122.4 71.7v1.3"/>
<path d="M122.4 71.7h1.3M122.4 69.2v-1.3M122.4 74.2v1.4M124.9 71.7h1.4M93.5 87h-1.3M96 87v-1.3M96 87h-1.2M96 87v1.2M96 87h1.3M96 84.5v-1.4M96 89.5v1.4M98.5 87h1.4"/>
<path d="M106.7 94.6h-1.3M109.2 94.6v-1.2M109.2 94.6h-1.2M109.2 94.6v1.3M109.2 94.6h1.3M109.2 92.1v-1.4M109.2 97.1v1.4M111.7 94.6h1.4M119.9 87h-1.3M122.4 87v-1.3M122.4 87h-1.2M122.4 87v1.2"/>
<path d="M122.4 87h1.3M122.4 84.5v-1.4M122.4 89.5v1.4M124.9 87h1.4M60.7 109.4v-1.3M60.7 109.4h-1.2M60.7 109.4v1.2M60.7 109.4h1.3M117.7 109.4v-1.3M117.7 109.4h-1.2M117.7 109.4v1.2M117.7 109.4h1.3"/>
</g>
<g fill="none" stroke="#000" stroke-width=".2" stroke-dasharray="15.2 1.3 1.3 1.3" stroke-dashoffset="14.5" stroke-linecap="butt">
<path d="M58.2 49.4h-5.2M60.7 46.9v-5.3M60.7 51.9v5.2M63.2 49.4h5.3M115.2 49.4h-5.2M117.7 46.9v-5.3M117.7 51.9v5.2M120.2 49.4h5.3M58.2 109.4h-5.2M60.7 106.9v-5.3M60.7 111.9v5.2M63.2 109.4h5.3"/>
<path d="M115.2 109.4h-5.2M117.7 106.9v-5.3M117.7 111.9v5.2M120.2 109.4h5.3"/>
</g>
<path d="M76.7 71.9h-7.5M79.2 69.4v-7.5M79.2 74.4v7.5M81.7 71.9h7.5" fill="none" stroke="#000" stroke-width=".2" stroke-dasharray="15.2 1.3 1.3 1.3" stroke-dashoffset="13.4" stroke-linecap="butt"/>
<path d="M106.7 79.4h-8.7M109.2 76.9v-8.8M111.7 79.4h8.8M109.2 81.9v8.7" fill="none" stroke="#000" stroke-width=".2" stroke-dasharray="15.2 1.3 1.3 1.3" stroke-dashoffset="12.8" stroke-linecap="butt"/>
<path d="M0 297h.1" fill="none" stroke="#000" stroke-width=".2" stroke-dasharray="1.3 .6"/>
<path d="M93 209.9h6M119.4 209.9h6" fill="none" stroke="#000" stroke-width=".25"/>
<path d="M233.6 74.8l.6 3.3h-1z" fill="#808080"/>
<path d="M233.2 65.4h1l-.6 3.4z" fill="none" stroke="#808080" stroke-width=".2"/>
<path d="M233.2 65.4h1l-.6 3.4z" fill="#808080"/>
<g fill="none" stroke="#000" stroke-width=".2">
<path d="M178 54.7h28.5M191.8 54.3l3.4 .4-3.4 .5zM195.2 53.8v20M200.2 54.7l3.2-.4v.9zM200.2 53.8v20M183.9 68.6h10.3M183.9 69.4h10.3M184.4 65.3h1.1l-.6 3.3zM184.9 69.4l.6 3.3h-1.1zM184.9 62.3v13.9M195.2 61.1h5M195.2 67.1h5"/>
<path d="M209.7 79.9l1.4 .4M195.2 91.6h5M195.2 97.6h5M208.1 80.4v55.2M211.1 80.3l3.3 .3-.2 1zM211.1 80.3l26 6.9M218.7 80.4v55.2M208.1 134.7l3.4-.5v1zM208.1 134.7h24.2M215.3 134.2l3.4 .5-3.4 .5z"/>
</g>
<path d="M0 297h.1" fill="none" stroke="#000" stroke-width=".2" stroke-dasharray="1.3 .6"/>
<path d="M191.8 54.3l3.4 .4-3.4 .5zM200.2 54.7l3.2-.4v.9zM184.4 65.3h1.1l-.6 3.3zM184.9 69.4l.6 3.3h-1.1zM211.1 80.3l3.3 .3-.2 1zM208.1 134.7l3.4-.5v1zM215.3 134.2l3.4 .5-3.4 .5z" fill="#000"/>
<path d="M200.2 61.1v6M200.2 91.6v6" fill="none" stroke="#000" stroke-width=".25"/>
<g font-size="8.5">
<text x="337.9" y="258.8">Bearing Housing</text>
<text x="342" y="279.7">CAD prac4</text>
</g>
<g font-size="8.1">
<text x="27.7" y="8">8</text>
<text x="82.7" y="8">7</text>
<text x="132.7" y="8">6</text>
<text x="182.7" y="8">5</text>
<text x="232.7" y="8">4</text>
<text x="282.7" y="8">3</text>
<text x="332.7" y="8">2</text>
<text x="387.7" y="8">1</text>
<text x="3" y="30.4">F</text>
<text x="413" y="30.4">F</text>
<text x="2.8" y="79.6">E</text>
<text x="412.8" y="79.6">E</text>
<text x="2" y="129.6">D</text>
<text x="412" y="129.6">D</text>
<text x="1.7" y="179.6">C</text>
<text x="411.7" y="179.6">C</text>
<text x="2.7" y="229.6">B</text>
<text x="412.7" y="229.6">B</text>
<text x="2" y="278.9">A</text>
<text x="412" y="278.9">A</text>
<text x="27.7" y="295">8</text>
<text x="82.7" y="295">7</text>
<text x="132.7" y="295">6</text>
<text x="182.7" y="295">5</text>
<text x="232.7" y="295">4</text>
<text x="282.7" y="295">3</text>
<text x="332.7" y="295">2</text>
<text x="387.7" y="295">1</text>
</g>
<g font-size="4.7">
<text x="119.3" y="34">B</text>
<text x="217.6" y="32.9">24.00</text>
<text x="192" y="44.1" transform="rotate(-55 192 44.1)">45°</text>
<text x="179.4" y="53.7">10.00</text>
<text x="233.2" y="53.7" transform="rotate(-90 233.2 53.7)">1.50</text>
<text x="141.2" y="57.4">R18.00</text>
<text x="183.9" y="74.9" transform="rotate(-90 183.9 74.9)">1.50</text>
<text x="24.9" y="82.5">A</text>
<text x="150.5" y="82.5">A</text>
<text x="224.6" y="82.8" transform="rotate(15 224.6 82.8)">R3.00</text>
<text x="15.8" y="98" transform="rotate(-15 15.8 98)">2XR100.00</text>
<text x="137.2" y="99.4">R18.00</text>
<text x="183.2" y="111.4">21.00</text>
<text x="119.3" y="128">B</text>
<text x="191.9" y="133.6">26.00</text>
<text x="219.4" y="133.6">21.00</text>
<text x="199.8" y="142.4">35.00</text>
<text x="191.9" y="157">SECTION B-B</text>
<text x="146.5" y="203.3" transform="rotate(-90 146.5 203.3)">5.00</text>
<text x="146.5" y="229.3" transform="rotate(-90 146.5 229.3)">19.0021.00</text>
<text x="74.8" y="234.9">SECTION A-A</text>
<text x="109.3" y="236.5">80.00</text>
</g>
<g font-size="4.7" fill="#808080">
<text x="232.7" y="80.8" transform="rotate(-90 232.7 80.8)">M12x1.5</text>
<text x="160.2" y="117" transform="rotate(-90 160.2 117)">120.00</text>
</g>
<text font-size="4.1" x="21" y="293.7">SOLIDWORKS Educational Product. For Instructional Use Only.</text>
<text font-size="3.9" x="400.9" y="275.5">A3</text>
<text font-size="3.2" x="293.2" y="277.9">Plain Carbon Steel</text>
<g font-size="2">
<text x="230.6" y="234.6">UNLESS OTHERWISE SPECIFIED:</text>
<text x="230.6" y="237.1">DIMENSIONS ARE IN MILLIMETERS</text>
<text x="230.6" y="239.6">SURFACE FINISH:</text>
<text x="264.4" y="234.6">FINISH:</text>
<text x="311.3" y="234.5">DEBURR AND</text>
<text x="311.3" y="237">BREAK SHARP</text>
<text x="311.3" y="239.5">EDGES</text>
<text x="342.6" y="236">DO NOT SCALE DRAWING</text>
<text x="383.3" y="236.2">REVISION</text>
<text x="230.6" y="242.1">TOLERANCES:</text>
<text x="232.2" y="244.6">LINEAR:</text>
<text x="232.2" y="247.1">ANGULAR:</text>
<text x="244.3" y="252">NAME</text>
<text x="260" y="251.9">SIGNATURE</text>
<text x="277.2" y="251.9">DATE</text>
<text x="330.1" y="251.9">TITLE:</text>
<text x="230.6" y="256.1">DRAWN</text>
<text x="242.5" y="256.1">Aashiketa</text>
<text x="274.5" y="255.9">18/06/2026</text>
<text x="230.9" y="260.3">CHK'D</text>
<text x="230.4" y="264.4">APPV'D</text>
<text x="231.1" y="268.8">MFG</text>
<text x="231.5" y="273">Q.A</text>
<text x="285.6" y="272.5">MATERIAL:</text>
<text x="330" y="272.5">DWG NO.</text>
<text x="285.6" y="285.5">WEIGHT:</text>
<text x="330.1" y="285.6">SCALE:1:2</text>
<text x="374.5" y="285.6">SHEET 1 OF 1</text>
</g>
</svg>
